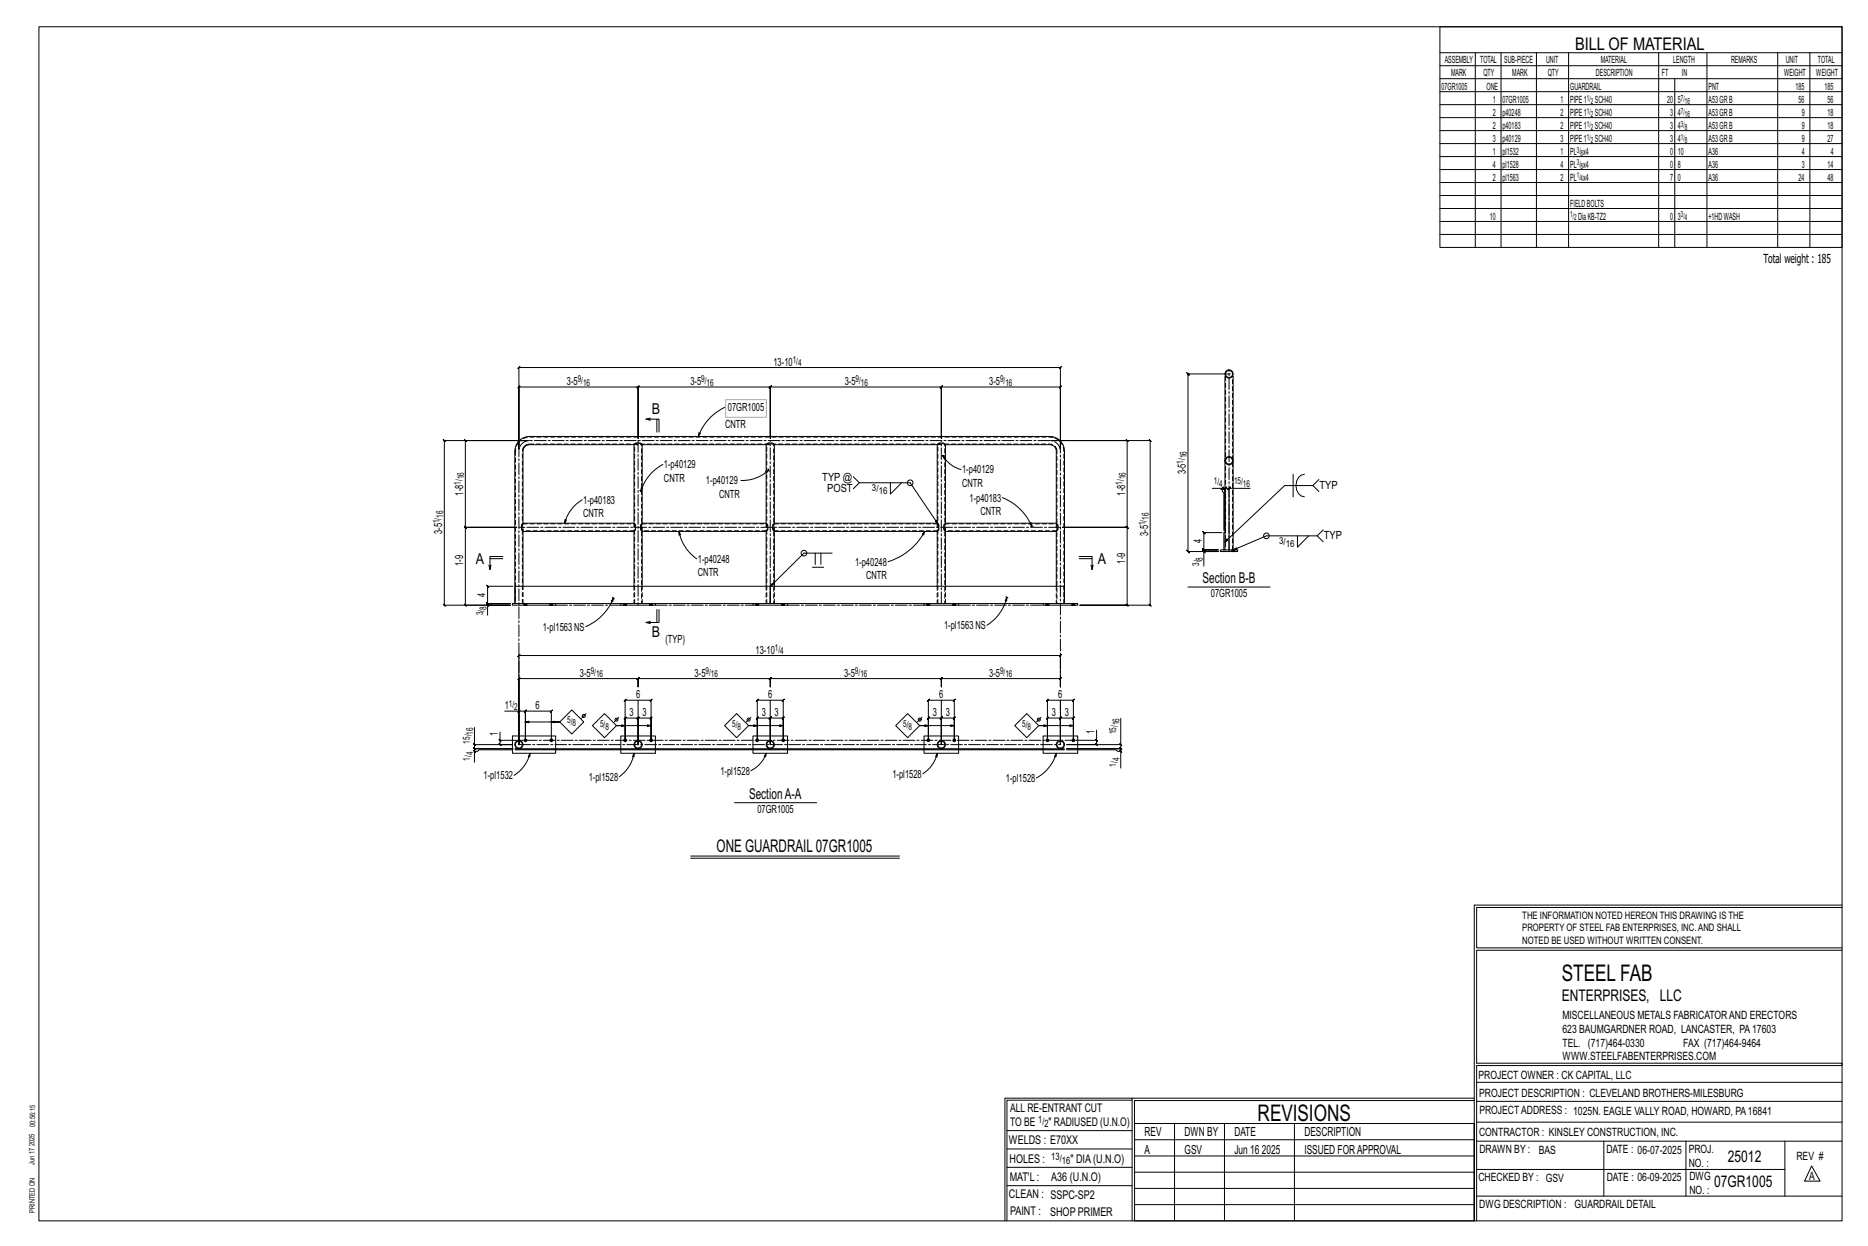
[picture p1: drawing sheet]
<svg xmlns="http://www.w3.org/2000/svg" width="914mm" height="610mm" viewBox="0 0 914 610" stroke-linecap="round" stroke-linejoin="round" font-family="sans-serif">
<g fill="none" stroke="#000" stroke-width=".49">
<path d="M19 13h883v584h-883zM705 13h197v108h-197zM705 26h197M705 32h197M705 39h197M722 26v95M735 26v95M752 26v95M768 26v95M812 26v95M820 39v82M836 26v95"/>
<path d="M870 26v95M886 26v95M705 45h197M705 51h197M705 58h197M705 64h197M705 70h197M705 77h197M705 83h197M705 89h197M705 96h197M705 102h197"/>
<path d="M705 108h197M705 115h197M254 180l1-1-1 1h265l1-1-1 1v40v-31h1l-1 1v-1h-58l-1 1 1-1v25v-25l-1 1 1-1h-84h1l-1 1v-1v25v-25h1l-1 1v-1h-65h1l-1 1v-1v25v-25h1l-1 1v-1h-58h1l-1 1v-1v31zM355 199a25 25 0 0 0-13 14M600 184v77h-1v8h-2v1h9v-1h-7M602 183h-20l-1-1 1 2v-1v87l-1-1 1 1h14h-7v7M603 184h1v85M310 218h-51h-2l-1 3v35M310 218l1-1h3v1M310 218v38M314 218v38M314 218h61"/>
<path d="M318 206l-2-1h7v6M318 205h-2M322 205v6M342 212h1l-1 1zM375 218l1-1h2l1 1M375 218v38M379 218v38M379 218h80M459 218l1-1h2l1 1M459 218v38M463 218v38M463 218h51h2l1 3v35"/>
<path d="M515 216h48v-1l1 1h-1v80l1 1-1-1h-34h23v1l-1-1h1v-38l-1-1 1 1h-32h32l-1-1 1 1v-42l-1-1 1 1zM313 240h1M314 239h1l-1 1zM324 227a22 22 0 0 0-10 13M375 231l1-1-1 1zM376 229v1M376 230a19 19 0 0 1-13 5M376 230l1 1M418 233l3 3h25l13 20M421 236l-3 3M436 236v6l5-6M462 223l1 1-1 1z"/>
<path d="M462 223a15 15 0 0 0 8 7M462 223h-1M462 223h.1M593 239h5v1l1 1v19M598 240l1-2zM598 239h2l-1 1 1-2v1v21v-21l-1 1 1-2v1h2M602 239v-1l-1 2zM612 239h-10v31M633 232v11M639 232a6 6 0 0 0-5 6 6 6 0 0 0 5 5M643 238l3 2M646 235l-3 3h-14l-29 27"/>
<path d="M256 260v27M256 260h54M256 256h54l1 1v2l-1 1M256 256l-1 1v2l1 1M277 254l-1 2zM285 245a19 19 0 0 0-9 11M310 260v27M314 240v1M314 260h61M314 256h61l1 1v2l-1 1M314 256v1v2v1M314 260v27"/>
<path d="M332 260l1 2h-1zM332 260a21 21 0 0 0 9 13M375 260v27M379 260h80M379 256h80l1 1v2l-1 1M379 256l-1 1v2l1 1M379 260v27M453 260l-1 2-1-1zM453 260a30 30 0 0 1-18 15M459 260v27M463 260h54M463 256h54l1 1v2l-1 1"/>
<path d="M463 256l-1 1v2l1 1M463 260v27M491 243a26 26 0 0 1 14 14M504 256h1v1zM505 257l-1 1M506 257h-1M517 260v27M648 259l-3 3h-25l-16 7M239 277l1 2M240 273h6M246 272h-6v7v-2M398 278h5"/>
<path d="M399 271v5M402 271v5M407 271h-13l-17 16M528 272h7v7v-2M528 273h7M534 277l1 2M589 269l1 1zM598 261h-9v-1l1 1h-1v8v-1l1 2-1-1h7h-7v-1l1 2-1-1v1M600 261v8M603 269h.1M603 270h.1M604 269h.1"/>
<path d="M604 270h.1M635 262v6l6-6M645 262l3 3M238 296l1 1zM250 296h-33l1 1-1-1v-80h1l-1-1v1h41h-30l-1-1 1 1v42l-1-1 1 1h25h-25l-1-1 1 1v38h-1l1 1v-1h22h-11v5M251 295h21v1h-21zM251 287h-12l-1-1 1 1v8h-1l1 1v-1h11h-11h-1l1 1v-1v1M252 295v-74a7 7 0 0 1 7-7h255a7 7 0 0 1 7 7v74v-8h-144v8v-8h-125v8M257 295h.1M257 296h.1M258 295h.1M258 296h.1"/>
<path d="M269 295h.1M269 296h.1M271 295h.1M271 296h.1M272 295h32M300 292v1M300 293v1h-1zM300 293a25 25 0 0 1-13 14M300 293h1M304 295h17v1h-17zM305 295h.1M305 296h.1"/>
<path d="M307 295h.1M307 296h.1M318 295h.1M318 296h.1M319 295h.1M319 296h.1M321 295h48M322 298v7M323 298v7h-7h2M369 295h17v1h-17zM370 295h.1M370 296h.1"/>
<path d="M371 295h.1M371 296h.1M383 295h.1M383 296h.1M384 295h.1M384 296h.1M386 295h66v1h17v-1h42v1h17v-1h-17M452 295h17M454 295h.1M454 296h.1M455 295h.1M455 296h.1"/>
<path d="M466 295h.1M466 296h.1M468 295h.1M468 296h.1M492 292h1M493 292v2h-1zM493 292a22 22 0 0 1-10 14M493 292v1M512 295h.1M512 296h.1M513 295h.1M513 296h.1"/>
<path d="M525 295h.1M525 296h.1M526 295h.1M526 296h.1M582 287h40M318 304l-2 1M254 321l1-1-1 1h265l1-1-1 1v15v-4l1-1-1 1h-58v-1l-1 1h1v4v-4v-1l-1 1h1h-84l1-1-1 1v4v-4l1-1-1 1h-65l1-1-1 1v4v-4l1-1-1 1h-58l1-1-1 1v32v-43zM232 356v8h19h-6v1l-1-1h1v-2M245 358v4h11M247 348h7v16M254 348l1-1zM254 348h3l1-1-1 1v14v-14l1-1-1 1h13h-1l1-1v1v14"/>
<path d="M257 353h17h-4M280 347l6 6-6 6-6-6zM287 349l-2 2M290 355l6-6 6 6-6 6zM303 351l-2 2M306 343l1-1-1 1h13h-1l1-1v1v19v-11l-1 1 1-1h-7h1l-1 1v-1v13v-13h1l-1 1v-1h-6h1l-1 1v-1v11v-19zM306 355h-4h17M312 343v21zM355 355l6-6 5 6-5 6zM368 351l-3 2M371 355h-5h17M371 343h-1l1-1v1h12l1-1-1 1v19v-11h1l-1 1v-1h-6h1l-1 1v-1v13v-13h1l-1 1v-1h-6l-1 1 1-1v11z"/>
<path d="M377 343v21zM438 355l6-6 6 6-6 6zM451 351l-2 2M454 343l1-1-1 1h13l1-1-1 1v19v-11h1l-1 1v-1h-6l-1 1 1-1v13v-13l-1 1 1-1h-7h1l-1 1v-1v11v-19zM454 355h-4h17M461 343v21zM497 355l6-6 5 6-5 6zM510 351l-3 2M512 343l1-1v1h12l1-1-1 1v19v-11h1l-1 1v-1h-6h1l-1 1v-1v13v-13h1l-1 1v-1h-6l-1 1 1-1v11v-19zM513 355h-5h17M519 343v21zM537 357v5h-11"/>
<path d="M549 351v13h-27h15v1l-1-1h1v-2M232 367l1 1zM232 364l1 1zM232 364v2l1 1-1-1h19h-19l1 1-1-1v2M244 362l1 1zM251 367h-16l-1 1h-2v5M252 366h125v1h-125zM259 369v1zM259 369a17 17 0 0 1-7 10M272 366v-6h-21v9h21v-2M304 366v-6h17v6M304 367v2h17v-2"/>
<path d="M310 369v1zM310 369a18 18 0 0 1-7 11M369 366v-6h17v6M369 367v2h17v-2M375 369v1h-1zM375 369a15 15 0 0 1-7 8M377 366h144v1h-144zM452 366v-6h17v6M452 367v2h17v-2M459 369v1h-1zM459 369a16 16 0 0 1-7 10M511 366v-6h17v9h-17v-2"/>
<path d="M517 369v1h-1zM517 369a20 20 0 0 1-10 12M522 367h24l1 1h2v8M536 362l1 1zM548 367l1 1zM548 364l1 1zM549 364v2h-1l1 1v-1h-27h27h-1l1 1v-1v2M360 393h40M338 419h102M338 420h102M722 443v154M722 443h180"/>
<path d="M902 444h-179v20h179M902 465h-179v55h179v1h-179v76M554 538h-61v59M554 537h168M722 538h-167v13M723 539h179M723 530h179M493 553h61M555 550h167v47h-167zM555 558h167M575 550v47M599 550v47"/>
<path d="M634 550v47M723 549h179M723 558h179M785 558v27M825 558v27M874 558v27M493 571h61M493 562h61M555 573h167M555 566h167M723 572h151M887 570l4 8h-8z"/>
<path d="M492 597v-60h62v60M493 580h61M555 589h167M555 581h167M723 585h179"/>
<circle cx="602" cy="183" r="2"/>
<circle cx="602" cy="183" r="1.7"/>
<circle cx="446" cy="236" r="1.4"/>
<circle cx="602" cy="225" r="2"/>
<circle cx="602" cy="225" r="1.7"/>
<circle cx="394" cy="271" r="1.4"/>
<circle cx="620" cy="262" r="1.4"/>
<circle cx="286" cy="350" r=".7"/>
<circle cx="302" cy="352" r=".7"/>
<circle cx="366" cy="352" r=".7"/>
<circle cx="450" cy="352" r=".7"/>
<circle cx="508" cy="352" r=".7"/>
<circle cx="254" cy="364" r="2"/>
<circle cx="254" cy="364" r="1.7"/>
<circle cx="312" cy="364" r="1.7"/>
<circle cx="312" cy="364" r="2"/>
<circle cx="377" cy="364" r="2"/>
<circle cx="377" cy="364" r="1.7"/>
<circle cx="461" cy="364" r="2"/>
<circle cx="461" cy="364" r="1.7"/>
<circle cx="519" cy="364" r="2"/>
<circle cx="519" cy="364" r="1.7"/>
</g>
<g fill="#000" stroke="#000" stroke-width=".49">
<circle cx="257" cy="362" r=".7"/>
<circle cx="270" cy="362" r=".7"/>
<circle cx="306" cy="362" r=".7"/>
<circle cx="319" cy="362" r=".7"/>
<circle cx="371" cy="362" r=".7"/>
<circle cx="383" cy="362" r=".7"/>
<circle cx="454" cy="362" r=".7"/>
<circle cx="467" cy="362" r=".7"/>
<circle cx="513" cy="362" r=".7"/>
<circle cx="525" cy="362" r=".7"/>
</g>
<g fill="none" stroke="#000" stroke-width=".49" stroke-dasharray="2 1.4">
<path d="M600 184v85M254 216l-2 5M256 220l1-2M257 218l2-1M259 217h255l3 2M310 218h4M311 217h.1M311 217h1M312 217h.1M313 217l1 1v77M375 218h4M375 217h1"/>
<path d="M376 217h.1M378 217l1 1v77M459 218h4M459 217h.1M459 217h1M460 217h.1M461 217l1 1v77M515 214h-256a7 7 0 0 0-5 2M517 219v1M517 220v75M518 215l-3-1M252 221v74"/>
<path d="M521 221a7 7 0 0 0-3-6M600 225h.1M600 226v1M600 224v1M603 225v-1M603 227v-1M255 257l1-1M255 259h.1M256 259h-1M256 259h.1M256 260v-1M256 260v-4"/>
<path d="M256 260h.1M256 256h54M310 256v4M310 260h-54M310 256l1 1M311 257h.1M311 259l-1 1M314 257v-1M314 259h.1M314 260v-1M314 260h.1M314 256h61"/>
<path d="M314 260v-4M375 256v4M375 260h-61M375 256v1M375 257h.1M375 257h1M376 257h.1M376 259l-1 1M378 257l1-1M378 259h.1M379 259h-1M379 259h.1"/>
<path d="M379 260v-1M379 260h.1M379 256h80M379 260v-4M459 256v4M459 260h-80M459 256v1M459 257h.1M459 257h1M460 257h.1M460 259l-1 1M462 257l1-1"/>
<path d="M462 259h.1M463 259h-1M463 260v-1M463 256h54M463 260v-4M517 256v4M517 256h.1M517 260h-54M517 256v1M517 257h.1M517 257h1M518 257h.1"/>
<path d="M518 259l-1 1M603 269v1M603 269h.1M603 269v-85M604 269h.1M604 269v1zM604 269l-1 1M604 270h-1M604 269v1M604 270h.1M604 270v-1M256 295v-75"/>
<path d="M256 295v-8M257 295v1M257 295h.1M257 295v1zM257 296h.1M258 295v1M258 295h.1M258 296h.1M258 296v-1M269 295v1M269 295h.1M270 295l-1 1"/>
<path d="M270 295v1zM270 296h.1M270 295v1M270 295h1M271 296h-1M271 296v-1M305 295v1M305 295h.1M306 295l-1 1M306 295v1zM306 295v1M306 296h.1"/>
<path d="M307 295h.1M307 296h.1M307 296v-1M310 287v8M311 295v-78M314 295v-8M318 295v1M318 295h.1M319 295v1zM319 295l-1 1M319 296h-1M319 295v1"/>
<path d="M319 295h.1M319 296h.1M319 296v-1M370 295v1M370 295h.1M371 295v1zM371 295l-1 1M371 296h-1M371 295v1M371 295h.1M371 296h.1M371 296v-1"/>
<path d="M375 287v8M375 295v-78M379 295v-8M383 295v1M383 295h.1M383 295l1 1zM383 296h.1M384 295v1M384 295h.1M384 296h.1M384 296v-1M454 295v1"/>
<path d="M454 295h.1M454 295l1 1zM454 296h.1M455 295v1M455 295h.1M455 296h.1M455 296v-1M459 287v8M459 295v-78M463 295v-8M466 295v1M466 295h1"/>
<path d="M467 295l-1 1M467 295v1M467 295v1zM467 296h.1M468 295v1M468 295h.1M468 296h.1M468 296v-1M512 295v1M512 295h.1M513 295v1zM513 295l-1 1"/>
<path d="M513 296h-1M513 295v1M513 295h.1M513 296h.1M513 296v-1M517 287v8M521 295v-74M525 295v1M525 295h.1M525 295l1 1zM525 296h.1M526 295v1"/>
<path d="M526 295h.1M526 296h.1M526 296v-1M254 366h.1M272 367v-1M304 366v1M312 366h.1M321 367v-1M369 366v1M377 366h.1M386 367v-1M452 366v1"/>
<path d="M461 366h.1M469 367v-1M511 366v1M519 366h.1"/>
</g>
<path d="M355 196h20v8h-20z" fill="none" stroke="#f0f" stroke-width=".5"/>
<g fill="none" stroke="#000" stroke-width=".49" stroke-dasharray="5.8 1 1 1">
<path d="M259 216l-3 1-2 2v2M312 216v80M514 216h-255M519 221l-1-4-2-1h-2M519 258h-265M602 270v-89M272 296h32M321 296h48M377 295v-79M386 296h66M461 295v-79M469 296h42"/>
<path d="M519 336v-115M254 364h265v-21M254 364v-143M257 362h268"/>
</g>
<g font-size="11.2">
<text x="764" y="480">STEEL FAB</text>
<text x="616" y="548">REVISIONS</text>
</g>
<g font-size="8.6">
<text x="771" y="24">BILL OF MATERIAL</text>
<text x="351" y="417">ONE GUARDRAIL07GR1005</text>
</g>
<g font-size="7.9">
<text x="765" y="490">ENTERPRISES, LLC</text>
<text x="846" y="569">25012</text>
<text x="839" y="581">07GR1005</text>
</g>
<g font-size="7.3">
<text x="319" y="203">B</text>
<text x="233" y="276">A</text>
<text x="537" y="276">A</text>
<text x="589" y="285">Section B-B</text>
<text x="319" y="312">B</text>
<text x="367" y="391">SectionA-A</text>
</g>
<g font-size="6.1">
<text x="863" y="129">Total weight : 185</text>
<text x="560" y="556">REV</text>
<text x="580" y="556">DWN BY</text>
<text x="604" y="556">DATE</text>
<text x="639" y="556">DESCRIPTION</text>
<text x="560" y="564">A</text>
<text x="580" y="564">GSV</text>
<text x="604" y="564">Jun 16</text>
<text x="618" y="564">2025</text>
<text x="639" y="564">ISSUED FORAPPROVAL</text>
</g>
<g font-size="5.9">
<text x="494" y="560">WELDS : E70XX</text>
<text x="494" y="569">HOLES :</text>
<text x="524" y="569">&quot; DIA(U.N.O)</text>
<text x="494" y="578">MAT'L :</text>
<text x="515" y="578">A36 (U.N.O)</text>
<text x="494" y="586">CLEAN : SSPC-SP2</text>
<text x="495" y="595">PAINT :</text>
<text x="514" y="595">SHOP PRIMER</text>
</g>
<g font-size="5.8">
<text x="494" y="544">ALL RE-ENTRANT CUT</text>
<text x="494" y="551">TO BE</text>
<text x="513" y="551">&quot; RADIUSED (U.N.O)</text>
</g>
<g font-size="5.6">
<text x="765" y="499">MISCELLANEOUS METALS FABRICATORAND ERECTORS</text>
<text x="765" y="505">623 BAUMGARDNER ROAD, LANCASTER, PA17603</text>
<text x="765" y="512">TEL. (717)464-0330</text>
<text x="824" y="512">FAX (717)464-9464</text>
<text x="765" y="519">WWW.STEELFABENTERPRISES.COM</text>
<text x="724" y="528">PROJECT OWNER : CK CAPITAL, LLC</text>
<text x="724" y="537">PROJECT DESCRIPTION : CLEVELAND BROTHERS-MILESBURG</text>
<text x="724" y="545">PROJECTADDRESS : 1025N. EAGLE VALLY ROAD, HOWARD, PA16841</text>
<text x="724" y="556">CONTRACTOR : KINSLEY CONSTRUCTION, INC.</text>
<text x="724" y="564">DRAWN BY :</text>
<text x="753" y="564">BAS</text>
<text x="786" y="564">DATE : 06-07-2025</text>
<text x="827" y="564">PROJ.</text>
<text x="879" y="568">REV #</text>
<text x="827" y="571">NO. :</text>
<text x="724" y="578">CHECKED BY : GSV</text>
<text x="787" y="578">DATE : 06-09-2025</text>
<text x="827" y="578">DWG</text>
<text x="886" y="578">A</text>
<text x="827" y="584">NO. :</text>
<text x="724" y="591">DWG DESCRIPTION : GUARDRAIL DETAIL</text>
</g>
<g font-size="5.5">
<text x="379" y="179">13-10</text>
<text x="277" y="188">3-5</text>
<text x="338" y="188">3-5</text>
<text x="413" y="188">3-5</text>
<text x="484" y="188">3-5</text>
<text x="356" y="201">07GR1005</text>
<text x="355" y="210">CNTR</text>
<text x="325" y="229">1-p40129</text>
<text x="471" y="232">1-p40129</text>
<text x="581" y="232" transform="rotate(-90 581 232)">3-5</text>
<text x="325" y="236">CNTR</text>
<text x="346" y="237">1-p40129</text>
<text x="403" y="235">TYP @</text>
<text x="471" y="238">CNTR</text>
<text x="646" y="239">TYP</text>
<text x="227" y="242" transform="rotate(-90 227 242)">1-8</text>
<text x="352" y="244">CNTR</text>
<text x="405" y="241">POST</text>
<text x="475" y="245">1-p40183</text>
<text x="551" y="242" transform="rotate(-90 551 242)">1-8</text>
<text x="285" y="246">1-p40183</text>
<text x="480" y="252">CNTR</text>
<text x="285" y="253">CNTR</text>
<text x="217" y="261" transform="rotate(-90 217 261)">3-5</text>
<text x="562" y="262" transform="rotate(-90 562 262)">3-5</text>
<text x="648" y="264">TYP</text>
<text x="588" y="266" transform="rotate(-90 588 266)">4</text>
<text x="342" y="275">1-p40248</text>
<text x="551" y="276" transform="rotate(-90 551 276)">1-9</text>
<text x="227" y="277" transform="rotate(-90 227 277)">1-9</text>
<text x="342" y="282">CNTR</text>
<text x="419" y="277">1-p40248</text>
<text x="424" y="283">CNTR</text>
<text x="238" y="292" transform="rotate(-90 238 292)">4</text>
<text x="593" y="292">07GR1005</text>
<text x="266" y="309">1-pl1563 NS</text>
<text x="462" y="308">1-pl1563 NS</text>
<text x="326" y="315">(TYP)</text>
<text x="370" y="320">13-10</text>
<text x="284" y="331">3-5</text>
<text x="340" y="331">3-5</text>
<text x="413" y="331">3-5</text>
<text x="484" y="331">3-5</text>
<text x="311" y="342">6</text>
<text x="376" y="342">6</text>
<text x="460" y="342">6</text>
<text x="518" y="342">6</text>
<text x="247" y="347">1</text>
<text x="262" y="347">6</text>
<text x="308" y="350">3</text>
<text x="315" y="350">3</text>
<text x="373" y="350">3</text>
<text x="379" y="350">3</text>
<text x="457" y="350">3</text>
<text x="463" y="350">3</text>
<text x="515" y="350">3</text>
<text x="521" y="350">3</text>
<text x="536" y="359" transform="rotate(-90 536 359)">1</text>
<text x="244" y="360" transform="rotate(-90 244 360)">1</text>
<text x="237" y="381">1-pl1532</text>
<text x="288" y="382">1-pl1528</text>
<text x="353" y="379">1-pl1528</text>
<text x="437" y="381">1-pl1528</text>
<text x="492" y="383">1-pl1528</text>
<text x="371" y="398">07GR1005</text>
</g>
<g font-size="5">
<text x="745" y="450">THE INFORMATION NOTED HEREON THIS DRAWING IS THE</text>
<text x="745" y="456">PROPERTY OF STEEL FAB ENTERPRISES, INC.AND SHALL</text>
<text x="745" y="462">NOTED BE USED WITHOUT WRITTEN CONSENT.</text>
<text x="508" y="550">1/</text>
<text x="511" y="551">2</text>
<text x="515" y="568">13/</text>
<text x="520" y="570">16</text>
</g>
<g font-size="4.9">
<text x="707" y="31">ASSEMBLY</text>
<text x="725" y="31">TOTAL</text>
<text x="736" y="31">SUB-PIECE</text>
<text x="757" y="31">UNIT</text>
<text x="784" y="31">MATERIAL</text>
<text x="819" y="31">LENGTH</text>
<text x="847" y="31">REMARKS</text>
<text x="874" y="31">UNIT</text>
<text x="890" y="31">TOTAL</text>
<text x="710" y="37">MARK</text>
<text x="726" y="37">QTY</text>
<text x="740" y="37">MARK</text>
<text x="758" y="37">QTY</text>
<text x="781" y="37">DESCRIPTION</text>
<text x="814" y="37">FT</text>
<text x="823" y="37">IN</text>
<text x="873" y="37">WEIGHT</text>
<text x="889" y="37">WEIGHT</text>
<text x="706" y="44">07GR1005</text>
<text x="728" y="44">ONE</text>
<text x="769" y="44">GUARDRAIL</text>
<text x="836" y="44">PNT</text>
<text x="879" y="44">185</text>
<text x="893" y="44">185</text>
<text x="731" y="50">1</text>
<text x="736" y="50">07GR1005</text>
<text x="764" y="50">1</text>
<text x="769" y="50">PIPE1</text>
<text x="781" y="50">SCH40</text>
<text x="816" y="50">20</text>
<text x="821" y="50">5</text>
<text x="836" y="50">A53GRB</text>
<text x="880" y="50">56</text>
<text x="895" y="50">56</text>
<text x="731" y="57">2</text>
<text x="736" y="57">p40248</text>
<text x="764" y="57">2</text>
<text x="769" y="57">PIPE1</text>
<text x="781" y="57">SCH40</text>
<text x="818" y="57">3</text>
<text x="821" y="57">4</text>
<text x="836" y="57">A53GRB</text>
<text x="882" y="57">9</text>
<text x="895" y="57">18</text>
<text x="731" y="63">2</text>
<text x="736" y="63">p40183</text>
<text x="764" y="63">2</text>
<text x="769" y="63">PIPE1</text>
<text x="781" y="63">SCH40</text>
<text x="818" y="63">3</text>
<text x="821" y="63">4</text>
<text x="836" y="63">A53GRB</text>
<text x="882" y="63">9</text>
<text x="895" y="63">18</text>
<text x="731" y="69">3</text>
<text x="736" y="69">p40129</text>
<text x="764" y="69">3</text>
<text x="769" y="69">PIPE1</text>
<text x="781" y="69">SCH40</text>
<text x="818" y="69">3</text>
<text x="821" y="69">4</text>
<text x="836" y="69">A53GRB</text>
<text x="882" y="69">9</text>
<text x="895" y="69">27</text>
<text x="731" y="76">1</text>
<text x="736" y="76">pl1532</text>
<text x="764" y="76">1</text>
<text x="769" y="76">PL x4</text>
<text x="818" y="76">0</text>
<text x="821" y="76">10</text>
<text x="836" y="76">A36</text>
<text x="882" y="76">4</text>
<text x="896" y="76">4</text>
<text x="731" y="82">4</text>
<text x="736" y="82">pl1528</text>
<text x="764" y="82">4</text>
<text x="769" y="82">PL x4</text>
<text x="818" y="82">0</text>
<text x="821" y="82">8</text>
<text x="836" y="82">A36</text>
<text x="882" y="82">3</text>
<text x="895" y="82">14</text>
<text x="731" y="88">2</text>
<text x="736" y="88">pl1563</text>
<text x="764" y="88">2</text>
<text x="769" y="88">PL x4</text>
<text x="818" y="88">7</text>
<text x="821" y="88">0</text>
<text x="836" y="88">A36</text>
<text x="880" y="88">24</text>
<text x="895" y="88">48</text>
<text x="769" y="101">FIELDBOLTS</text>
<text x="729" y="107">10</text>
<text x="772" y="107">DiaKB-TZ2</text>
<text x="818" y="107">0</text>
<text x="821" y="107">3</text>
<text x="836" y="107">+1HDWASH</text>
</g>
<g font-size="4.7">
<text x="388" y="178">1/</text>
<text x="391" y="179">4</text>
<text x="283" y="187">9/</text>
<text x="285" y="189">16</text>
<text x="343" y="187">9/</text>
<text x="346" y="189">16</text>
<text x="419" y="187">9/</text>
<text x="421" y="189">16</text>
<text x="490" y="187">9/</text>
<text x="492" y="189">16</text>
<text x="579" y="227" transform="rotate(-90 579 227)">1/</text>
<text x="581" y="224" transform="rotate(-90 581 224)">16</text>
<text x="226" y="237" transform="rotate(-90 226 237)">1/</text>
<text x="227" y="235" transform="rotate(-90 227 235)">16</text>
<text x="550" y="237" transform="rotate(-90 550 237)">1/</text>
<text x="551" y="235" transform="rotate(-90 551 235)">16</text>
<text x="594" y="237">1/</text>
<text x="597" y="238">4</text>
<text x="604" y="237">15/</text>
<text x="608" y="238">16</text>
<text x="427" y="240">3/</text>
<text x="430" y="242">16</text>
<text x="215" y="256" transform="rotate(-90 215 256)">1/</text>
<text x="217" y="253" transform="rotate(-90 217 253)">16</text>
<text x="561" y="257" transform="rotate(-90 561 257)">1/</text>
<text x="562" y="254" transform="rotate(-90 562 254)">16</text>
<text x="626" y="266">3/</text>
<text x="629" y="268">16</text>
<text x="589" y="274" transform="rotate(-90 589 274)">8</text>
<text x="587" y="277" transform="rotate(-90 587 277)">3/</text>
<text x="238" y="298" transform="rotate(-90 238 298)">8</text>
<text x="236" y="301" transform="rotate(-90 236 301)">3/</text>
<text x="379" y="318">1/</text>
<text x="382" y="320">4</text>
<text x="289" y="330">9/</text>
<text x="345" y="330">9/</text>
<text x="419" y="330">9/</text>
<text x="490" y="330">9/</text>
<text x="292" y="331">16</text>
<text x="348" y="331">16</text>
<text x="421" y="331">16</text>
<text x="492" y="331">16</text>
<text x="249" y="346">1/</text>
<text x="252" y="347">2</text>
<text x="278" y="354">5/</text>
<text x="232" y="359" transform="rotate(-90 232 359)">16</text>
<text x="280" y="355">8</text>
<text x="294" y="356">5/</text>
<text x="296" y="357">8</text>
<text x="358" y="356">5/</text>
<text x="361" y="357">8</text>
<text x="442" y="356">5/</text>
<text x="445" y="357">8</text>
<text x="500" y="356">5/</text>
<text x="503" y="357">8</text>
<text x="546" y="359" transform="rotate(-90 546 359)">15/</text>
<text x="548" y="355" transform="rotate(-90 548 355)">16</text>
<text x="230" y="364" transform="rotate(-90 230 364)">15/</text>
<text x="232" y="370" transform="rotate(-90 232 370)">4</text>
<text x="230" y="372" transform="rotate(-90 230 372)">1/</text>
<text x="546" y="375" transform="rotate(-90 546 375)">1/</text>
<text x="548" y="372" transform="rotate(-90 548 372)">4</text>
</g>
<g font-size="4.2">
<text x="777" y="49">1/</text>
<text x="779" y="51">2</text>
<text x="823" y="49">7/</text>
<text x="825" y="51">16</text>
<text x="777" y="56">1/</text>
<text x="779" y="57">2</text>
<text x="823" y="56">7/</text>
<text x="825" y="57">16</text>
<text x="777" y="62">1/</text>
<text x="779" y="63">2</text>
<text x="823" y="62">3/</text>
<text x="825" y="63">8</text>
<text x="777" y="68">1/</text>
<text x="779" y="70">2</text>
<text x="823" y="68">1/</text>
<text x="825" y="70">8</text>
<text x="772" y="75">3/</text>
<text x="774" y="76">8</text>
<text x="772" y="81">3/</text>
<text x="774" y="82">8</text>
<text x="772" y="87">1/</text>
<text x="774" y="89">4</text>
<text x="769" y="106">1/</text>
<text x="770" y="108">2</text>
<text x="823" y="106">3/</text>
<text x="825" y="108">4</text>
</g>
<g font-size="3.7">
<text x="17" y="551" transform="rotate(-90 17 551)">00:56:15</text>
<text x="17" y="561" transform="rotate(-90 17 561)">2025</text>
<text x="17" y="570" transform="rotate(-90 17 570)">Jun 17</text>
<text x="17" y="593" transform="rotate(-90 17 593)">PRINTED ON</text>
</g>
</svg>
